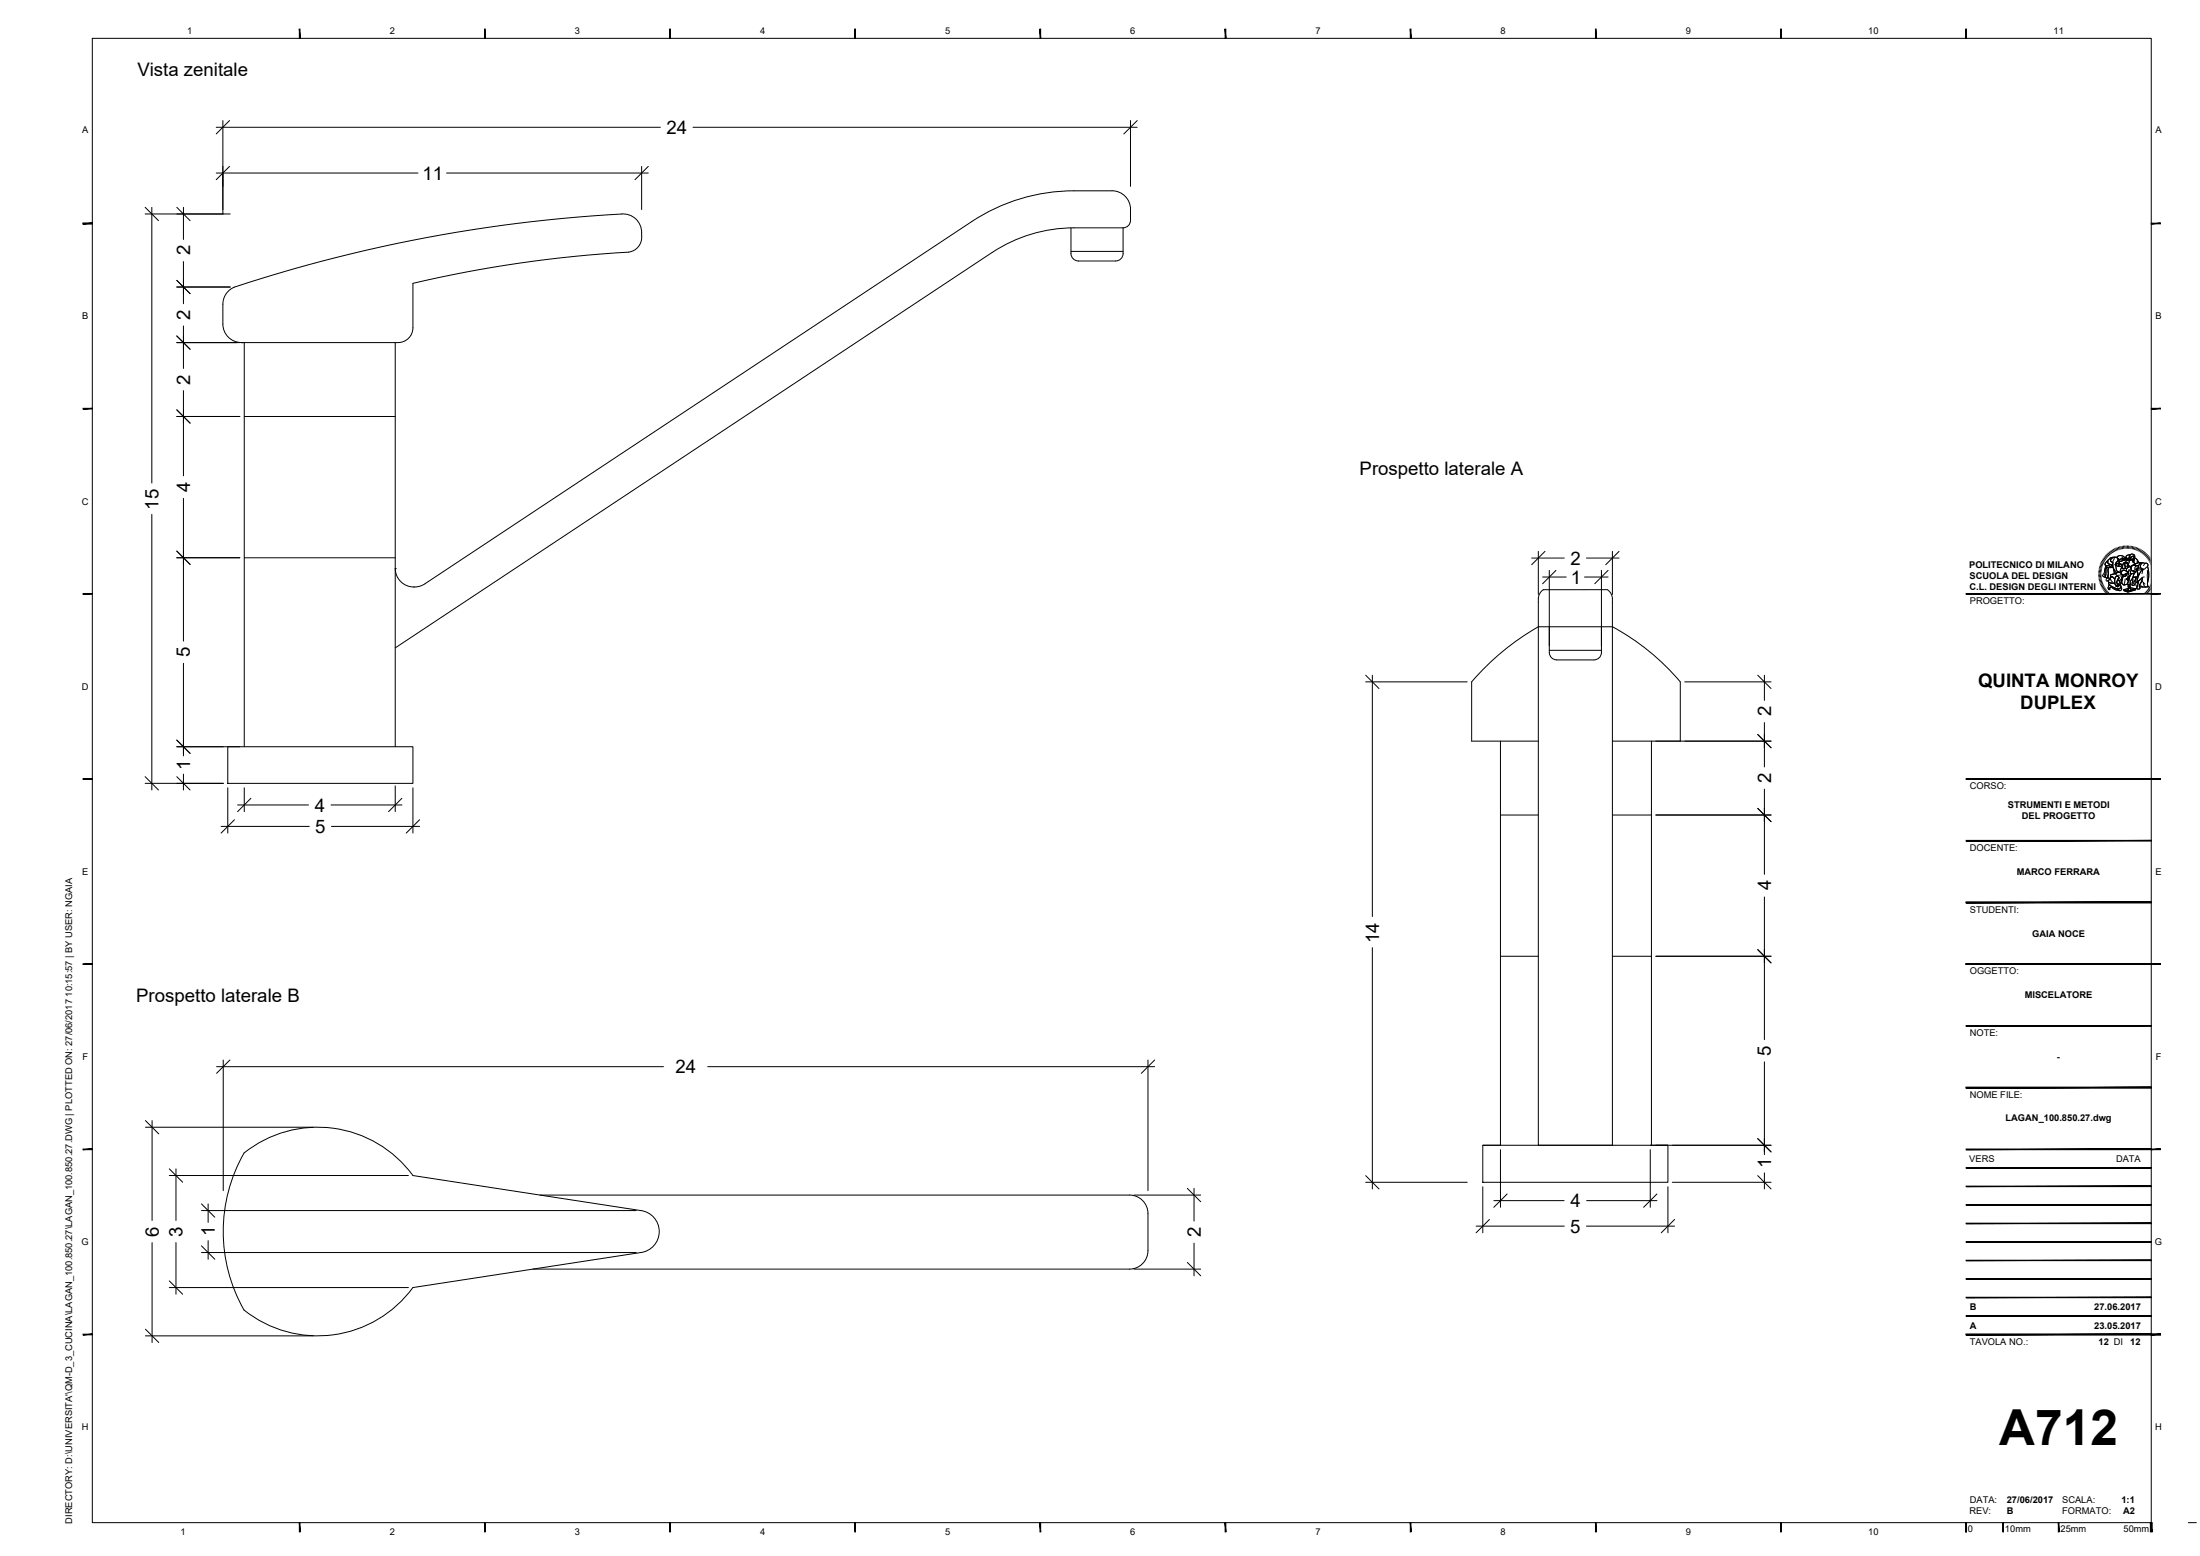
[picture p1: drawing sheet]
<svg xmlns="http://www.w3.org/2000/svg" width="594mm" height="420mm" viewBox="0 0 594 420" stroke-linecap="round" stroke-linejoin="round" font-family="sans-serif">
<!-- layer: 0 -->
<g fill="none" stroke="#000" stroke-width=".27">
<path d="M62 32.6l-3.6 3.6M307.1 32.6l-3.6 3.6M39.2 56l3.6 3.6M47.7 56l3.6 3.6M62 44.9l-3.6 3.6M175.1 44.9l-3.6 3.6M47.7 75.7l3.6 3.6M169.7 68.1a338 338 0 0 0-58.2 8.4v12a4.1 4.1 0 0 1-4.8 4M169.7 68.1a4 4 0 0 0 3.6-4.3 5.1 5.1 0 0 0-5.4-6 398.9 398.9 0 0 0-105.2 20 5 5 0 0 0-2.5 4.4v5.3a5 5 0 0 0 5 5M289.2 61.5v7a1.99 1.99 0 0 0 2 2M289.2 67.9h14.1M303.3 61.5h-13.3a40 40 0 0 0-22.1 6.7l-161.2 106.7"/>
<path d="M303.3 61.5v7a1.99 1.99 0 0 1-2 2h-10.1M303.3 61.5a1.99 1.99 0 0 0 2-2 7.7 7.7 0 0 0-1.2-6.2 4.9 4.9 0 0 0-3.8-1.8h-10.3a50 50 0 0 0-27.6 8.3l-147.6 97.8a5.1 5.1 0 0 1-8.1-4.1M47.7 90.7l3.6 3.6M47.7 110.7l3.6 3.6M66 112.5h40.7M47.7 148.8l3.6 3.6M66 150.6h40.7M106.7 153.5h.1M417.2 148.9l-3.6 3.6M420.2 154l-3.6 3.6M434 159.2h-17.3M434.2 154l-3.6 3.6"/>
<path d="M437.2 148.9l-3.6 3.6M415.4 162.6v146.6h20v-146.6M418.4 169.2v7a1.99 1.99 0 0 0 2 2M418.4 175.6h14M420.4 178.2h10M432.4 169.2v7a1.99 1.99 0 0 1-2 2M47.7 199.8l3.6 3.6M368.8 182.3l3.6 3.6M474.6 198.3l3.6 3.6M474.6 182.3l3.6 3.6M39.2 209.7l3.6 3.6M47.7 209.7l3.6 3.6"/>
<path d="M61.5 201.6h50v9.9h-50zM66 201.6v-109.1h-.8h41.5v109.1M67.8 215.6l-3.6 3.6M108.5 215.6l-3.6 3.6M405.2 200.1v109.1h-4.8M415.4 200.1h-18v-16a68.7 68.7 0 0 1 18-14.9h20a63.8 63.8 0 0 1 18.3 14.9v16h-18.3M445.9 200.1v109.1M474.6 218.3l3.6 3.6M63.3 221.4l-3.6 3.6M113.3 221.4l-3.6 3.6M405.2 220.1h10.2M435.4 220.1h10.5"/>
<path d="M405.2 258.2h10.2M435.4 258.2h10.5M474.6 256.4l3.6 3.6M62.1 286.2l-3.6 3.6M311.8 286.2l-3.6 3.6M39.3 302.6l3.6 3.6M45.7 315.6l3.6 3.6M111.5 317.4l61.5 9.5a5.7 5.7 0 0 1 5 5.6 5.7 5.7 0 0 1-5 5.7l-61.5 9.5M111.5 317.4a31.9 31.9 0 0 0-45.6-6.1 42.8 42.8 0 0 0 0 42.5 31.9 31.9 0 0 0 45.6-6.1M368.8 317.5l3.6 3.5M400.4 309.2h50v10h-50zM445.6 309.2h4.8"/>
<path d="M474.6 307.4l3.6 3.6M474.6 317.5l3.6 3.5M54.4 325.1l3.6 3.6M54.4 336.4l3.6 3.6M145.8 322.7h159.2a5 5 0 0 1 5 5v10a5 5 0 0 1-5 5h-161.1M320.6 320.9l3.6 3.6M402.2 329.3l-3.6 3.6M407 322.4l-3.6 3.6M447.4 322.4l-3.6 3.6M452.2 329.3l-3.6 3.6M39.3 358.9l3.6 3.6M45.7 345.9l3.6 3.6"/>
<path d="M320.6 340.9l3.6 3.6"/>
</g>
<!-- layer: PDF _Geometria -->
<path d="M416.7 159.2l-.7 .7-.4 .8-.2 1.9M434 159.2l.8 .7 .4 .8 .2 1.9" fill="none" stroke="#000" stroke-width=".27"/>
<!-- layer: G-ANNO-LOGO -->
<g fill="none" stroke="#000" stroke-width=".27">
<path d="M566.7 155h.7M566.7 154.7h.7M566.7 154.3l.7 .1M566.8 154l.6 .1M566.8 153.6l.7 .1M566.9 153.3l.7 .1M567 152.9l.6 .2M567.1 152.6l.6 .2M567.2 152.2l.6 .3M567.4 151.9l.6 .3M567.4 155.3l-.7 .1M567.4 155.7h-.7"/>
<path d="M567.4 156l-.6 .1M567.5 156.3l-.7 .1M567.5 151.6l.6 .3M567.5 156.6l-.6 .2M567.6 157l-.6 .1M567.7 151.3l.6 .3M567.7 157.3l-.6 .2M567.8 157.6l-.6 .2M567.9 151l.5 .3M568 157.9l-.7 .3M568.1 150.7l.5 .4M568.1 158.2l-.6 .3"/>
<path d="M568.2 158.5l-.5 .3M568.3 150.4l.5 .4M568.4 158.7l-.6 .4M568.5 150.1l.5 .4M568.6 152.7h.7a.84 .84 0 0 0 1.2-.1l.1 .6-.9 .1a.8 .8 0 0 1-1.2-.5zM568.6 152.6v.5M568.6 159l-.6 .4M568.7 149.8l.5 .5M568.8 153.2l-.3 .5-.1 1.4-.4 .6 .4 .2M568.8 159.3l-.6 .4M568.9 151.7l.3-.3v.3a.81 .81 0 0 0 .9 .8l.3 .1-.4 .3-.6-.2-.5 .1a.51 .51 0 0 1-.5-.4 .51 .51 0 0 1 .4-.6zM569 153.2l.5 .1-.3 .4 .1 1.2v1.1l-.2 .1a.44 .44 0 0 1-.6-.2 .44 .44 0 0 1 .1-.6l.1-1.6z"/>
<path d="M569 149.6l.5 .5M569 159.5l-.5 .5M569 153.2l-.3 .6v1.3l-.3 .8 .7 .2M569.2 151.4l-.5 .6a.44 .44 0 0 0-.3 .5 .44 .44 0 0 0 .5 .3l.6-.1 .4 .3 .6-.4M569.2 159.8l-.5 .4M569.2 149.3l.5 .5M569.3 156.8a1.22 1.22 0 0 0 1.8 .5M569.3 151.2l.7-.6 1.2-.1a.87 .87 0 0 0-.9 .2 .87 .87 0 0 0-.2 1l.5 .1-.1 .8-.5-.1a.75 .75 0 0 1-.8-.8zM569.4 157.1l.6 .3 1.1-.1 .4 .7-.1 .3 .3-.2 .2 .4-.1-.6 .3 .4-.2-.4 .4 .1-.8-.6 .4-.8 .3 .1 .3 1.1a.88 .88 0 0 1-.2 1.2 .88 .88 0 0 1-1.2-.2l-1.5-1zM569.4 157.1l.1 .6 .7 .7 2 .8M569.5 153.3l1.1-.1 .6 1.2-.1 .5-.3 .1a.6 .6 0 0 0-.8 .7l.1 .1-.4 .4a.56 .56 0 0 1-.5-.8v-1.7zM569.5 153.3l-.3 .6 .1 2.1"/>
<path d="M569.5 149.1l.4 .5M569.5 157.8l1.6 1a1.02 1.02 0 0 0 1.6-.4 .66 .66 0 0 1 .1 1 .66 .66 0 0 1-1 0l-1.3-.6a.44 .44 0 0 0-.4-.3 .44 .44 0 0 0-.4 .5v.2h-.2a.83 .83 0 0 1 0-1.2zM569.5 157.8v.2a.79 .79 0 0 0 0 1.2l.3-.2-.2-.1a.52 .52 0 0 1 .4-.4 .52 .52 0 0 1 .5 .3l.9 .5a1.27 1.27 0 0 0 1.5-.1l-.2-.8M569.7 156.3v-.1a.5 .5 0 0 0-.8-.1 .5 .5 0 0 0 .1 .8 .73 .73 0 0 1 .7-.4 .73 .73 0 0 1 .7 .6M569.8 148.9l.4 .5M570 155.9l.4-.2 .1 .1a.73 .73 0 0 1 .5 1l.1 .5a1.22 1.22 0 0 1-1.8-.5l.6-.3-.1-.2zM570 155.3l1.1-.5 .4 .2 .1-.4 .5-.1 .6 .2 .3 .4a1 1 0 0 1 0 1.2 1 1 0 0 1-1 .4l-.1-.4a.48 .48 0 0 0-.1-.8 .48 .48 0 0 0-.6 .6l-.1 .2-.7-.6a.34 .34 0 0 1-.4 0 .34 .34 0 0 1 0-.4zM570.1 148.7l.4 .5M570.2 150.8l.8-.3a.75 .75 0 0 1 1 .5 .75 .75 0 0 1-.6 1l-.2 .4 .1 .4a1.44 1.44 0 0 0 .6 1.5l.2 .2h-.4l-.2 .5a.39 .39 0 0 1-.4-.2 .39 .39 0 0 1 .1-.5l-.6-1.3v-1.2a.57 .57 0 0 1-.6-.3 .57 .57 0 0 1 .2-.7zM570.3 155.6l.8 .7M570.4 155.7l-.6 .4 .1 .4M570.4 148.5l.3 .6"/>
<path d="M570.6 153.2l-2-.1-.4 1.6-.5 .7 .3 .3M570.7 148.3l.3 .6M570.7 153.6l.3 1.3M571 150.8l-.4 .7-.1 1.3 .7 1.5a.39 .39 0 0 0-.1 .5 .39 .39 0 0 0 .4 .2l.1-.4 .5-.2a1.05 1.05 0 0 1-.7-1.4 1.48 1.48 0 0 1 .5-1.7 1.06 1.06 0 0 0-1.4-.8l-.6 .1-.6 .5-.1 .6a.81 .81 0 0 0 .9 .8l.3 .1M571 148.1l.3 .7M571.1 154.9l-.3 .1a.72 .72 0 0 0-.9 .7l.2 .1M571.2 150.5a.99 .99 0 0 0-1.2 1l.5 .3M571.3 148l.3 .6M571.4 155.6a.47 .47 0 0 1 .7 .2 .47 .47 0 0 1-.2 .6l-.4 1 .8 .6-.4-.1 .2 .4-.3-.4v.6l-.1-.4-.3 .2 .1-.3-.4-.5v-1.2zM571.4 155.6a.47 .47 0 0 1 .7 .2 .47 .47 0 0 1-.2 .6l-.4 1 .8 .7-.4-.2 .2 .4-.3-.4v.6l-.1-.4-.3 .2 .1-.3-.4-.5v-1.2zM571.5 152.4l.8-.3 .2 .2-.4 .2 .2 .4a.61 .61 0 0 1-.8-.5zM571.5 151.8l.9-.4-.1 .6-1.1 .5z"/>
<path d="M571.5 152.4a.58 .58 0 0 0 .8 .5M571.6 150.6l.7-.6 1.1 .2a.3 .3 0 0 1 .3 .3 .3 .3 0 0 1-.4 .3l-.2-.2-.7 .5-.5-.2M571.7 147.9l.2 .6M571.8 150.3l1-.3 .7 .4a.22 .22 0 0 1 .2 .3 .22 .22 0 0 1-.3 .1l-.3-.2-.8 .5-.7-.5zM571.9 150.9l.7 .2 .5-.5 .3 .2-.2 .6-.4 .2-.4-.2-.6 .1zM572 147.7l.2 .7M572.1 154.5l.6 .2 .5 .6a.76 .76 0 0 1-.4 1.1M572.2 152.4h.9l-.3 .1a.37 .37 0 0 1-.2 .5 .37 .37 0 0 1-.5-.4zM572.2 156.8l.3 1a.79 .79 0 0 1 .1 .9 .79 .79 0 0 1-.9 .3M572.3 152.1l.2 .2M572.3 151.8v.2l-1.1 .5M572.3 155.3l-.7 .2"/>
<path d="M572.4 147.7l.1 .6M572.4 151.5l-.3 .5M572.5 155l.7 .5M572.6 152.3a.33 .33 0 0 0-.4 .4 .33 .33 0 0 0 .4 .3 .33 .33 0 0 0 .2-.5l.3-.1-.7 .1M572.7 155.5a.7 .7 0 0 1 .1 .9 .7 .7 0 0 1-.9 .2M572.7 154.7l.2-.4a.94 .94 0 0 1 1.3-.1l.2 .3a.25 .25 0 0 1 .1 .4 .25 .25 0 0 1-.4 0l-.9 .4 .5 .4 .5-.3 .1-.4a.43 .43 0 0 0 .2-.4 .43 .43 0 0 0-.3-.4l-.9-.2-.6 .7-.2-.1v-.5l.5-.8 .3 .2h1.1l.4-.4v-.3l.7 .2v1a.82 .82 0 0 0-.1 1.1l-.3 .5-.4 .2-.2 .5h-.3l.5 .2v.4l.2-.3-.4 1.1a.95 .95 0 0 1-1.4 0l-.4-.4 .3-.6 .2-1.1M572.7 154.4l.6-.5 .6 .1 .5 .4a.32 .32 0 0 1 .2 .5 .32 .32 0 0 1-.5 0l-.3 .2a.5 .5 0 0 1-.6 .3 .5 .5 0 0 1-.4-.5zM572.7 147.6l.2 .6M572.7 157.3l.8 .7M572.9 151.4l.1 .1M573 151l.2 .1M573 153.3l-.4 .6-.1 .7"/>
<path d="M573 156.7l.1 .9M573.1 147.5l.1 .7M573.1 151l-.1 .1M573.1 155.3l.8-.3a.21 .21 0 0 1 .4-.1 .2 .2 0 0 1-.1 .3l-.5 .5-.5-.2zM573.2 156.1l-.3 .9-.4 .5M573.3 155.5h-.1M573.4 151.2l.8-.1a.23 .23 0 0 1 .2 .2 .23 .23 0 0 1-.2 .2zM573.4 147.5l.1 .6M573.4 150.8l-.2 .6-.4 .2-.4-.2-.6 .2M573.5 159.2l2-.5 1.2 .3-2.1 .6zM573.5 159.2l1.1 .4v.3l-1.1-.4zM573.5 151.9h.9l.5 1a.23 .23 0 0 1-.1 .3 .23 .23 0 0 1-.4-.1 .23 .23 0 0 1 .2-.3l-.2-.7a.44 .44 0 0 0-.7-.1 .44 .44 0 0 0 .1 .7 .43 .43 0 0 1 .2 .5 .43 .43 0 0 1-.4 .3h-.2a.29 .29 0 0 1-.3-.1 .29 .29 0 0 1 0-.4z"/>
<path d="M573.7 152l.7 .1 .2 .5a.64 .64 0 0 1-.1 .7 .64 .64 0 0 1-.7 .2zM573.8 147.4v.7M573.8 151l.1-.2a.51 .51 0 0 1 .5-.1 .51 .51 0 0 1 .3 .5l-.3 .1M573.8 155.5h.1M573.8 156.4l-.3 1.6 1.1-.3M573.9 150.8a.51 .51 0 0 1 .5-.1 .51 .51 0 0 1 .3 .5l-.3 .1-.1-.3h-.5zM573.9 155.1l.2 .1M574 155.4h.1M574 155.2h.1M574 152.2h.1M574.1 152.2l-.2 .1M574.1 147.4v.7"/>
<path d="M574.2 151.1l-.4-.1-.4 .2h.3a.38 .38 0 0 0 .4 .3 .38 .38 0 0 0 .3-.3l-.2-.2 .1 .2M574.2 153.5v.7M574.2 156.2l.3 .1 .1-.4a.27 .27 0 0 1 .2-.3 .27 .27 0 0 1 .3 .1l-.4 1.2v-.4h-.3zM574.3 154.9l-.2 .6a.51 .51 0 0 1-.8-.1M574.3 152l.3 .3-.2 .1M574.4 152.2a.43 .43 0 0 0-.6-.2 .43 .43 0 0 0 0 .7 .49 .49 0 0 1-.1 .8 .49 .49 0 0 1-.7-.5l.4-.9 .7-.3 .4 .3 .4 .8a.23 .23 0 0 1-.2 .3 .23 .23 0 0 1-.3-.3M574.5 147.4v.7M574.5 152.5l-.1 .1M574.6 152.3a.41 .41 0 0 1-.1 .6 .41 .41 0 0 1-.6 0l-.1-.1M574.6 153.2l-.3 .3h-.5M574.6 159.6l2.1-.6v.3l-2.1 .6zM574.6 159.6v.3"/>
<path d="M574.7 151.2h.1a.98 .98 0 0 1-.1 1.2M574.7 156.4l-.1 .5 .3-.3M574.7 155.7h.1M574.8 150.8l.1 .4M574.8 152.8l-.1-.5a.87 .87 0 0 0 .1-1.1l-.5-.5a.45 .45 0 0 1-.2-.6 .45 .45 0 0 1 .6-.2 .28 .28 0 0 1 .4 0 .28 .28 0 0 1-.1 .4l.1 1.1 .1-.1 .1-.4a.41 .41 0 0 0 .3 .3 .41 .41 0 0 0 .4-.1v.6l.2-.1 .4 .7-1.1 .7M574.8 147.4v.7M574.9 156.1l-.2 .2v-.2M574.9 153l.5 .2M574.9 153.8l-.2 1.3M575 157.8l.1-.1 .2 1.1-.3-.6-.3 .7zM575 155l-.4 .3 .1 .5M575.1 155.6l-.4 .1-.2 .6h-.3l.3 .3 .2-.1"/>
<path d="M575.1 153.9l-.4 .8M575.2 147.4l-.1 .7M575.2 149.9h-.5a.61 .61 0 0 0-.6 .7M575.3 149.8l.7-.1 .5 .4-.1 .8-.4 .9v-.7l.3-.5a.36 .36 0 0 0-.2-.4 .36 .36 0 0 0-.4 .1l-.4 .2-.1 .8-.1 .1-.2-.9zM575.3 150.9l.2 .3 .5-.1M575.3 149.8l.6-.2 .4 .2 .2 .3-.1 .8-.4 .9v-.7l.3-.5-.2-.5-.3 .2a.78 .78 0 0 0-.6 1.1h-.1l-.2-.9zM575.4 153l.2-.1a.98 .98 0 0 1 1.2-.2 .63 .63 0 0 1 .8 .4 .63 .63 0 0 1-.5 .8 .88 .88 0 0 1-.7 .5 .88 .88 0 0 1-.8-.5zM575.5 150.3h.3a.31 .31 0 0 1 .4 0 .31 .31 0 0 1 .1 .3l-.3 .5a.4 .4 0 0 1-.4 .1 .4 .4 0 0 1-.3-.3zM575.5 150.6l.2 .1M575.5 154.9l.8-.1-.6 1.6a1.5 1.5 0 0 0-.5 1.5h-.3l-.2 .5-.1-1zM575.5 155l-1 2.6 .2 .8-.1 .9 .4-1.1 .3 .9-.2-1.4-.4 .7M575.5 147.5l-.1 .7"/>
<path d="M575.5 151l.2 .1M575.5 154a.64 .64 0 0 0 0 .9l.9-.1 .4-.6M575.6 150.7h-.1M575.6 151h.1M575.9 147.5l-.1 .7M575.9 150.8h.2M576 155.9l.8-.1-.6 1.3 .2 .8-.3 .2-.4-.2zM576 150.8v.1M576.2 151.6l.4 .7M576.2 154.1h.1M576.2 147.6l-.1 .7M576.3 152.5a2.35 2.35 0 0 1 1.8-.5l-.6 .9z"/>
<path d="M576.3 154.8l-.6 1.6a1.56 1.56 0 0 0-.5 1.5M576.4 154l-.3 .1M576.4 150.6l.7 .5 .5 .8-.5 .2a.55 .55 0 0 1-.8-.1 .55 .55 0 0 1-.1-.7zM576.4 150.6l.6 .4 .3 .6M576.4 154.3v.1M576.6 147.7l-.2 .7M576.7 159v.3l-2.1 .6-1.1-.4v-.3l1.1 .4 2.1-.6a6.1 6.1 0 0 0-3.2 .2M576.8 155.8l-.6 1.3 .2 .8-.2 .2-.5-.2 .2-2M576.9 147.8l-.2 .7M577 153.9l.3 .1-.1 .7a.69 .69 0 0 1-.3 1.1l-1 .1 .4-1.1zM577 153.7l-.1 .4M577 152.7l.3 .1 .2 .3"/>
<path d="M577 151.5l.6 .4M577.1 155.8l-1.1 .1M577.1 157.1v.3l.2 .2M577.3 148l-.3 .6M577.3 154v1.2l-.3 1a1.81 1.81 0 0 0-.1 2.1l.2 .1M577.4 156.9l1.2-1-.6 1.6a1.3 1.3 0 0 0-.2 1.4v.1a.47 .47 0 0 1-.7 0 .47 .47 0 0 1 0-.7zM577.5 152.9a1.04 1.04 0 0 1 .6-.9 1.04 1.04 0 0 1 1.1 .1 .55 .55 0 0 1 .8 .2 .55 .55 0 0 1-.3 .8l-.3 .3a1.09 1.09 0 0 1-1 .4 1.09 1.09 0 0 1-.9-.7M577.5 153.1l-.5 .6a.69 .69 0 0 1-.4 .7 .69 .69 0 0 1-.8-.3 .75 .75 0 0 1-.1-1.2l.5-.2a.33 .33 0 0 1 .5 .2 .33 .33 0 0 1-.2 .4v.2a.22 .22 0 0 0 .2 .3 .22 .22 0 0 0 .2-.2l.2-.4-.1-.5-.6-.2-.9 .4-.1 .6M577.6 154.7v.5M577.6 148.1l-.3 .6M577.9 148.3l-.3 .6M578 153.8l-.9 .1"/>
<path d="M578 158.1l.6 .4M578.2 148.4l-.3 .6M578.2 151.9l-1.1 .1-.8 .5M578.4 156.9l.8 .8M578.4 153.8a6.5 6.5 0 0 0-1.3 3.5l1.5-1.4 .4-.1M578.5 152a.92 .92 0 0 0-.5 1 .92 .92 0 0 0 .9 .7M578.5 152l.5 .1a.64 .64 0 0 1 .7 0 .64 .64 0 0 1 .3 .7l.2 1.2a8.3 8.3 0 0 1-.3 3.7l.3 .7-1.9 .1a.45 .45 0 0 1-.7-.3 .45 .45 0 0 1 .4-.6l.6-1.7-1.6 1.4a5.8 5.8 0 0 1 1.6-3.5l.3-.1a.93 .93 0 0 1-.9-.7 .93 .93 0 0 1 .5-1zM578.5 148.6l-.3 .6M578.6 155.9l-.6 1.6a1.26 1.26 0 0 0-.2 1.4v.1a.46 .46 0 0 1-.7 0 .46 .46 0 0 1 .1-.7l.3-1.4M578.7 153.9l-.3 1M578.8 157.3l.2 .9 .5 .3M578.8 148.8l-.4 .6"/>
<path d="M579.1 152.4l-.3 .3M579.1 149l-.4 .6M579.4 149.3l-.5 .5M579.4 159.9l.5 .5M579.6 159.7l.5 .4M579.6 149.5l-.4 .5M579.8 159.4l.5 .4M579.9 154v3.3M579.9 149.8l-.5 .4M579.9 152.9a9.8 9.8 0 0 1 0 5l.3 .5h-2.5M580 159.2l.5 .3M580.1 150l-.5 .5"/>
<path d="M580.2 158.9l.5 .4M580.4 150.3l-.6 .4M580.4 158.6l.5 .4M580.5 158.3l.6 .3M580.6 150.6l-.6 .4M580.7 158l.6 .3M580.8 150.9l-.6 .4M580.8 157.7l.6 .3M580.9 157.4l.6 .3M581 151.2l-.6 .3M581 157.1l.7 .2M581.1 156.8l.7 .2"/>
<path d="M581.1 151.5l-.6 .3M581.2 156.5l.6 .1M581.2 156.2l.7 .1M581.3 155.9h.7M581.3 151.8l-.6 .3M581.3 155.5l.7 .1M581.3 155.3h.7M581.4 152.1l-.6 .3M581.6 152.5l-.7 .2M581.7 152.8l-.7 .2M581.8 153.2l-.7 .1M581.8 153.5l-.6 .2"/>
<path d="M581.9 153.9l-.7 .1M582 154.2l-.7 .1M582 154.6h-.7M582 154.9h-.7M569.4 160l-.5 .5M569.7 160.2l-.5 .5M569.9 160.4l-.4 .6M570.2 160.6l-.4 .6M570.4 160.8l-.4 .6M570.7 161l-.4 .6M571 161.2l-.3 .6M571.3 161.3l-.3 .6"/>
<path d="M571.6 161.5l-.3 .6M571.9 161.6l-.3 .6M572.2 161.7l-.2 .6M572.5 161.8l-.2 .6M572.8 161.9l-.1 .6M573.1 161.9l-.1 .7M573.4 162v.6M573.8 162l-.1 .7M574.1 162v.7M574.4 162v.7M574.7 162l.1 .7M575.1 162v.7"/>
<path d="M575.4 161.9l.1 .7M575.7 161.9l.1 .7M576 161.8l.2 .7M576.3 161.7l.2 .7M576.7 161.6l.2 .7M577 161.5l.2 .7M577.3 161.4l.2 .6M577.6 161.3l.3 .6M577.8 161.1l.4 .6M578.1 160.9l.4 .6M578.4 160.7l.4 .6M578.6 160.6l.5 .5"/>
<path d="M578.9 160.3l.4 .6M579.1 160.1l.5 .5"/>
</g>
<!-- layer: G-ANNO-TTLB -->
<g fill="#fff" stroke="#fff" stroke-width=".27">
<path d="M555.9 160.4l30.8 4.3-5.8-4.3zM555.9 160.4l30.8 4.3h-30.8z"/>
<path d="M580.9 145.8h5.8l-5.8 14.6zM586.7 145.8l-5.8 14.6 5.8 4.3z"/>
</g>
<path d="M555.9 160.4h25v-14.6h5.8v18.9h-30.8z" fill="none" stroke="#fff" stroke-width=".27"/>
<g fill="#000" stroke="#000" stroke-width=".27">
<path d="M80.8 7.8l.2 2.6v-2.6zM80.8 7.8l.2 2.6h-.2z"/>
<path d="M130.8 7.8l.2 2.6v-2.6zM130.8 7.8l.2 2.6h-.2z"/>
<path d="M180.8 7.8l.2 2.6v-2.6zM180.8 7.8l.2 2.6h-.2z"/>
<path d="M230.8 7.8l.2 2.6v-2.6zM230.8 7.8l.2 2.6h-.2z"/>
<path d="M280.8 7.8l.2 2.6v-2.6zM280.8 7.8l.2 2.6h-.2z"/>
<path d="M330.8 7.8l.2 2.6v-2.6zM330.8 7.8l.2 2.6h-.2z"/>
<path d="M380.8 7.8l.2 2.6v-2.6zM380.8 7.8l.2 2.6h-.2z"/>
<path d="M430.8 7.8l.2 2.6v-2.6zM430.8 7.8l.2 2.6h-.2z"/>
<path d="M480.8 7.8l.2 2.6v-2.6zM480.8 7.8l.2 2.6h-.2z"/>
<path d="M530.8 7.8l.2 2.6v-2.6zM530.8 7.8l.2 2.6h-.2z"/>
<path d="M22.4 60.4h2.5v-.1zM22.4 60.3h2.5l-2.5 .1z"/>
<path d="M22.4 60.4h2.5v-.1zM22.4 60.3h2.5l-2.5 .1z"/>
<path d="M580.9 60.4h2.5v-.1zM580.9 60.3h2.5l-2.5 .1z"/>
<path d="M22.4 110.4h2.5v-.1zM22.4 110.3h2.5l-2.5 .1z"/>
<path d="M580.9 110.4h2.5v-.1zM580.9 110.3h2.5l-2.5 .1z"/>
<path d="M22.4 160.4h2.5v-.1zM22.4 160.3h2.5l-2.5 .1z"/>
<path d="M530.9 160.4h50v-.1zM530.9 160.3h50l-50 .1z"/>
<path d="M580.9 160.4h2.5v-.1zM580.9 160.3h2.5l-2.5 .1z"/>
<path d="M22.4 210.4h2.5v-.1zM22.4 210.3h2.5l-2.5 .1z"/>
<path d="M530.9 210.4h50v-.1zM530.9 210.3h50l-50 .1z"/>
<path d="M580.9 210.4h2.5v-.1zM580.9 210.3h2.5l-2.5 .1z"/>
<path d="M530.9 227.1h50v-.2zM530.9 226.9h50l-50 .2z"/>
<path d="M530.9 243.6v.2l50-.2zM530.9 243.8l50-.2v.2z"/>
<path d="M530.9 243.8h50v-.2zM530.9 243.6h50l-50 .2z"/>
<path d="M22.4 260.4h2.5v-.1zM22.4 260.3h2.5l-2.5 .1z"/>
<path d="M530.9 260.3v.1l50-.1zM530.9 260.4l50-.1v.1z"/>
<path d="M530.9 260.3v.1l50-.1zM530.9 260.4l50-.1v.1z"/>
<path d="M530.9 276.9v.2l50-.2zM530.9 277.1l50-.2v.2z"/>
<path d="M530.9 260.3v.1l50-.1zM530.9 260.4l50-.1v.1z"/>
<path d="M530.9 260.3v.1l50-.1zM530.9 260.4l50-.1v.1z"/>
<path d="M580.9 260.4h2.5v-.1zM580.9 260.3h2.5l-2.5 .1z"/>
<path d="M530.9 293.6v.2l50-.2zM530.9 293.8l50-.2v.2z"/>
<path d="M530.9 293.6v.2l50-.2zM530.9 293.8l50-.2v.2z"/>
<path d="M22.4 310.4h2.5v-.1zM22.4 310.3h2.5l-2.5 .1z"/>
<path d="M530.9 315.3h50zM530.9 315.4l50-.1z"/>
<path d="M530.9 310.3v.1l50-.1zM530.9 310.4l50-.1v.1z"/>
<path d="M580.9 310.4h2.5v-.1zM580.9 310.3h2.5l-2.5 .1z"/>
<path d="M530.9 335.3h50zM530.9 335.4l50-.1z"/>
<path d="M530.9 330.3h50zM530.9 330.4l50-.1z"/>
<path d="M530.9 325.3h50zM530.9 325.4l50-.1z"/>
<path d="M530.9 320.3h50zM530.9 320.4l50-.1z"/>
<path d="M530.9 355.3h50zM530.9 355.4l50-.1z"/>
<path d="M530.9 350.3h50zM530.9 350.4l50-.1z"/>
<path d="M530.9 345.3h50zM530.9 345.4l50-.1z"/>
<path d="M530.9 340.3h50zM530.9 340.4l50-.1z"/>
<path d="M22.4 360.4h2.5v-.1zM22.4 360.3h2.5l-2.5 .1z"/>
<path d="M530.9 360.3v.1l50-.1zM530.9 360.4l50-.1v.1z"/>
<path d="M530.9 360.3v.1l50-.1zM530.9 360.4l50-.1v.1z"/>
<path d="M580.9 360.4h2.5v-.1zM580.9 360.3h2.5l-2.5 .1z"/>
<path d="M580.9 360.4h2.5v-.1zM580.9 360.3h2.5l-2.5 .1z"/>
<path d="M580.9 360.4h2.5v-.1zM580.9 360.3h2.5l-2.5 .1z"/>
<path d="M80.8 411.2l.2 2.5v-2.5zM80.8 411.2l.2 2.5h-.2z"/>
<path d="M130.8 411.2l.2 2.5v-2.5zM130.8 411.2l.2 2.5h-.2z"/>
<path d="M180.8 411.2l.2 2.5v-2.5zM180.8 411.2l.2 2.5h-.2z"/>
<path d="M230.8 411.2l.2 2.5v-2.5zM230.8 411.2l.2 2.5h-.2z"/>
<path d="M280.8 411.2l.2 2.5v-2.5zM280.8 411.2l.2 2.5h-.2z"/>
<path d="M330.8 411.2l.2 2.5v-2.5zM330.8 411.2l.2 2.5h-.2z"/>
<path d="M380.8 411.2l.2 2.5v-2.5zM380.8 411.2l.2 2.5h-.2z"/>
<path d="M430.8 411.2l.2 2.5v-2.5zM430.8 411.2l.2 2.5h-.2z"/>
<path d="M480.8 411.2l.2 2.5v-2.5zM480.8 411.2l.2 2.5h-.2z"/>
<path d="M530.8 411.2v2.5h.2zM530.8 411.2h.2v2.5z"/>
<path d="M530.8 411.2l.2 2.5v-2.5zM530.8 411.2l.2 2.5h-.2z"/>
<path d="M540.8 411.2l.2 2.5v-2.5zM540.8 411.2l.2 2.5h-.2z"/>
<path d="M555.8 411.2l.2 2.5v-2.5zM555.8 411.2l.2 2.5h-.2z"/>
<path d="M580.7 411.2l.5 2.5v-2.5zM580.7 411.2l.5 2.5h-.5z"/>
</g>
<path d="M24.9 10.4h556v400.8h-556zM590.9 411.2h2.2" fill="none" stroke="#000" stroke-width=".27"/>
<!-- layer: G-ANNO-TEXT -->
<g fill="none" stroke="#000" stroke-width=".27">
<path d="M58.4 34.4h119.9M60.2 32.6v25.2M187.1 34.4h120M305.3 32.6v17.7M39.2 57.8h23M41 56v74.4M49.5 56v8.7M58.4 46.7h54.5M120.6 46.7h54.5M173.3 44.9v11.7M47.7 77.5h14.5M49.5 70.6v11.4"/>
<path d="M47.7 92.5h17.1M49.5 88v11.5M47.7 112.5h17.1M49.5 105.5v23M41 138.9v74.4M49.5 134.6v38.5M47.7 150.6h17.1M413.6 150.7h8.8M415.4 148.9v11.6M416.6 155.8h6.3M418.4 154v20.4M427.9 155.8h6.3"/>
<path d="M428.4 150.7h8.8M432.4 154v20.4M435.4 148.9v11.6M49.5 179.1v25M368.8 184.1h27.4M370.6 182.3v65.2M454.9 184.1h23.3M476.4 182.3v6.8M476.4 195.1v12M39.2 211.5h21.1M47.7 201.6h17.1M49.5 209v4.3"/>
<path d="M61.5 212.7v12.3M64.2 217.4h19.1M66 212.7v6.5M89.4 217.4h19.1M106.7 212.2v7M111.5 212.7v12.3M447.1 200.1h31.1M476.4 213.1v23M59.7 223.2h23.8M89.5 223.2h23.8M447.1 220.1h31.1M370.6 255.9v65.1"/>
<path d="M447.1 258.2h31.1M476.4 242.2v38.5M58.5 288h122.2M60.3 286.2v35.3M189.5 288h122.3M310 286.2v35.3M476.4 286.7v25.1M39.3 304.4h45.3M41.1 302.6v27M45.7 317.4h64.6M47.5 315.6v14M368.8 319.2h27.4"/>
<path d="M405.2 310.4v15.6M445.6 310.4v15.6M447.1 309.2h31.1M451.6 319.2h26.6M476.4 316.7v4.3M41.1 335.5v27M47.5 335.5v14M54.4 326.9h117.4M54.4 338.2h117.4M56.2 325.1v5M56.2 335v5M306.2 322.7h18"/>
<path d="M322.4 320.9v8.8M322.4 335.7v8.8M398.6 331.1h23.8M400.4 320.4v12.5M403.4 324.2h19M428.4 331.1h23.8M428.5 324.2h18.9M450.4 320.4v12.5M45.7 347.7h64.6M306.2 342.7h18M39.3 360.7h45.3"/>
</g>
<g fill="#fff" stroke="#fff" stroke-width=".27">
<path d="M47.4 83.5v3.1h4.3zM47.4 83.5h4.3v3.1z"/>
<path d="M47.4 66.1v3.1h4.3zM47.4 66.1h4.3v3.1z"/>
<path d="M47.4 100.9v3.1h4.3zM47.4 100.9h4.3v3.1z"/>
<path d="M47.4 129.9v3.2h4.3zM47.4 129.9h4.3v3.2z"/>
<path d="M47.3 174.6v3.1h4.4zM47.3 174.6h4.4v3.1z"/>
<path d="M47.4 205.6v2h4.3zM47.4 205.6h4.3v2z"/>
<path d="M38.8 131.9v5.5h4.4zM38.8 131.9h4.4v5.5z"/>
<path d="M84.7 215.2v4.3l3.3-4.3zM88 215.2v4.3h-3.3z"/>
<path d="M84.9 221v4.3l3.2-4.3zM88.1 221v4.3h-3.2z"/>
<path d="M114.3 44.6v4.3l4.8-4.3zM114.3 48.9l4.8-4.3v4.3z"/>
<path d="M179.8 32.2v4.3l5.9-4.3zM179.8 36.5l5.9-4.3v4.3z"/>
<path d="M38.9 331v3.1h4.4zM38.9 331h4.4v3.1z"/>
<path d="M45.3 331v3.1h4.4zM45.3 331h4.4v3.1z"/>
<path d="M54 331.5v2.1h4.4zM54 331.5h4.4v2.1z"/>
<path d="M320.3 331.1v3.1h4.3zM320.3 331.1h4.3v3.1z"/>
<path d="M179.4 285.9v4.3l11.5-4.3zM179.4 290.2l11.5-4.3v4.3z"/>
<path d="M423.8 148.5v4.3l3.2-4.3zM427 148.5v4.3h-3.2z"/>
<path d="M424.4 153.7v4.3l2-4.3zM426.4 153.7v4.3h-2z"/>
<path d="M474.3 190.6v3.1h4.3zM474.3 190.6h4.3v3.1z"/>
<path d="M474.3 208.5v3.1h4.3zM474.3 208.5h4.3v3.1z"/>
<path d="M474.3 237.5v3.3h4.3zM474.3 237.5h4.3v3.3z"/>
<path d="M474.3 282.2v3.1h4.3zM474.3 282.2h4.3v3.1z"/>
<path d="M474.3 313.2v2.1h4.3zM474.3 313.2h4.3v2.1z"/>
<path d="M423.8 328.9v4.4l3.2-4.4zM427 328.9v4.4h-3.2z"/>
<path d="M423.8 322v4.4l3.2-4.4zM427 322v4.4h-3.2z"/>
<path d="M368.4 248.9v5.5h4.4zM368.4 248.9h4.4v5.5z"/>
</g>
<text font-size="13.4" x="539.9" y="390.1">A712</text>
<g font-size="5">
<text x="37.1" y="20.6">Vista zenitale</text>
<text x="180" y="36.2">24</text>
<text x="114.1" y="48.5">11</text>
<text x="51.3" y="69" transform="rotate(-90 51.3 69)">2</text>
<text x="51.3" y="86.4" transform="rotate(-90 51.3 86.4)">2</text>
<text x="51.3" y="103.8" transform="rotate(-90 51.3 103.8)">2</text>
<text x="367.1" y="128.3">Prospetto laterale A</text>
<text x="42.8" y="137.6" transform="rotate(-90 42.8 137.6)">15</text>
<text x="51.3" y="132.8" transform="rotate(-90 51.3 132.8)">4</text>
<text x="424.1" y="152.5">2</text>
<text x="424.2" y="157.6">1</text>
<text x="51.3" y="177.5" transform="rotate(-90 51.3 177.5)">5</text>
<text x="534.1" y="185.5">QUINTA MONROY</text>
<text x="545.5" y="191.5">DUPLEX</text>
<text x="478.2" y="193.5" transform="rotate(-90 478.2 193.5)">2</text>
<text x="51.3" y="207.8" transform="rotate(-90 51.3 207.8)">1</text>
<text x="478.2" y="211.4" transform="rotate(-90 478.2 211.4)">2</text>
<text x="85" y="219.2">4</text>
<text x="85.1" y="224.9">5</text>
<text x="478.2" y="240.5" transform="rotate(-90 478.2 240.5)">4</text>
<text x="372.4" y="254.6" transform="rotate(-90 372.4 254.6)">14</text>
<text x="36.8" y="270.6">Prospetto laterale B</text>
<text x="478.2" y="285.1" transform="rotate(-90 478.2 285.1)">5</text>
<text x="182.4" y="289.8">24</text>
<text x="478.2" y="315.5" transform="rotate(-90 478.2 315.5)">1</text>
<text x="424.1" y="326">4</text>
<text x="42.8" y="333.9" transform="rotate(-90 42.8 333.9)">6</text>
<text x="49.3" y="333.9" transform="rotate(-90 49.3 333.9)">3</text>
<text x="58" y="333.8" transform="rotate(-90 58 333.8)">1</text>
<text x="324.2" y="334" transform="rotate(-90 324.2 334)">2</text>
<text x="424" y="332.8">5</text>
</g>
<g font-size="2.5">
<text x="50.6" y="9.2">1</text>
<text x="105.2" y="9.2">2</text>
<text x="155.2" y="9.2">3</text>
<text x="205.2" y="9.2">4</text>
<text x="255.2" y="9.2">5</text>
<text x="305.2" y="9.2">6</text>
<text x="355.2" y="9.2">7</text>
<text x="405.2" y="9.2">8</text>
<text x="455.2" y="9.2">9</text>
<text x="504.5" y="9.2">10</text>
<text x="554.5" y="9.2">11</text>
<text x="582.1" y="36">A</text>
<text x="22.2" y="36">A</text>
<text x="22.2" y="86.2">B</text>
<text x="582.1" y="86.2">B</text>
<text x="22.1" y="136.3">C</text>
<text x="582" y="136.3">C</text>
<text x="531.7" y="153.3">POLITECNICO DI MILANO</text>
<text x="531.8" y="159.3">C.L. DESIGN DEGLI INTERNI</text>
<text x="531.8" y="156.3">SCUOLA DEL DESIGN</text>
<text x="531.9" y="163.1">PROGETTO:</text>
<text x="22.1" y="186.2">D</text>
<text x="582" y="186.2">D</text>
<text x="531.9" y="213.1">CORSO:</text>
<text x="542.2" y="218.1">STRUMENTI E METODI</text>
<text x="546" y="221.1">DEL PROGETTO</text>
<text x="531.9" y="229.8">DOCENTE:</text>
<text x="22.2" y="236.3">E</text>
<text x="544.6" y="236.3">MARCO FERRARA</text>
<text x="582.1" y="236.3">E</text>
<text x="531.9" y="246.5">STUDENTI:</text>
<text x="548.8" y="252.9">GAIA NOCE</text>
<text x="531.9" y="263.1">OGGETTO:</text>
<text x="546.7" y="269.6">MISCELATORE</text>
<text x="531.9" y="279.8">NOTE:</text>
<text x="22.2" y="286.3">F</text>
<text x="555.4" y="286.3">-</text>
<text x="582.1" y="286.3">F</text>
<text x="531.9" y="296.5">NOME FILE:</text>
<text x="541.6" y="302.7">LAGAN_100.850.27.dwg</text>
<text x="531.8" y="313.7">VERS</text>
<text x="571.4" y="313.7">DATA</text>
<text x="22" y="336.2">G</text>
<text x="581.9" y="336.2">G</text>
<text x="531.9" y="353.8">B</text>
<text x="565.5" y="353.8">27.06.2017</text>
<text x="531.9" y="358.7">A</text>
<text x="565.5" y="358.7">23.05.2017</text>
<text x="531.9" y="363.3">TAVOLA NO.:</text>
<text x="566.7" y="363.3">12 DI</text>
<text x="575.2" y="363.3">12</text>
<text x="22.1" y="386.3">H</text>
<text x="582" y="386.3">H</text>
<text x="531.9" y="405.8">DATA:</text>
<text x="541.9" y="405.7">27/06/2017</text>
<text x="556.8" y="405.7">SCALA:</text>
<text x="572.9" y="405.7">1:1</text>
<text x="19.5" y="411.4" transform="rotate(-90 19.5 411.4)">DIRECTORY: D:\UNIVERSITA'\QM-D_3_CUCINA\LAGAN_100.850.27\LAGAN_100.850.27.DWG | PLOTTED ON: 27/06/2017 10:15:57 | BY USER: NGAIA</text>
<text x="531.4" y="413.7">0</text>
<text x="531.8" y="408.7">REV:</text>
<text x="541.4" y="413.7">10mm</text>
<text x="541.9" y="408.7">B</text>
<text x="556.4" y="413.7">25mm</text>
<text x="556.8" y="408.8">FORMATO:</text>
<text x="573.3" y="408.8">A2</text>
<text x="573.4" y="413.7">50mm</text>
<text x="48.7" y="414.5">1</text>
<text x="105.2" y="414.5">2</text>
<text x="155.2" y="414.5">3</text>
<text x="205.2" y="414.5">4</text>
<text x="255.2" y="414.5">5</text>
<text x="305.2" y="414.5">6</text>
<text x="355.2" y="414.5">7</text>
<text x="405.2" y="414.5">8</text>
<text x="455.2" y="414.5">9</text>
<text x="504.5" y="414.5">10</text>
</g>
</svg>
